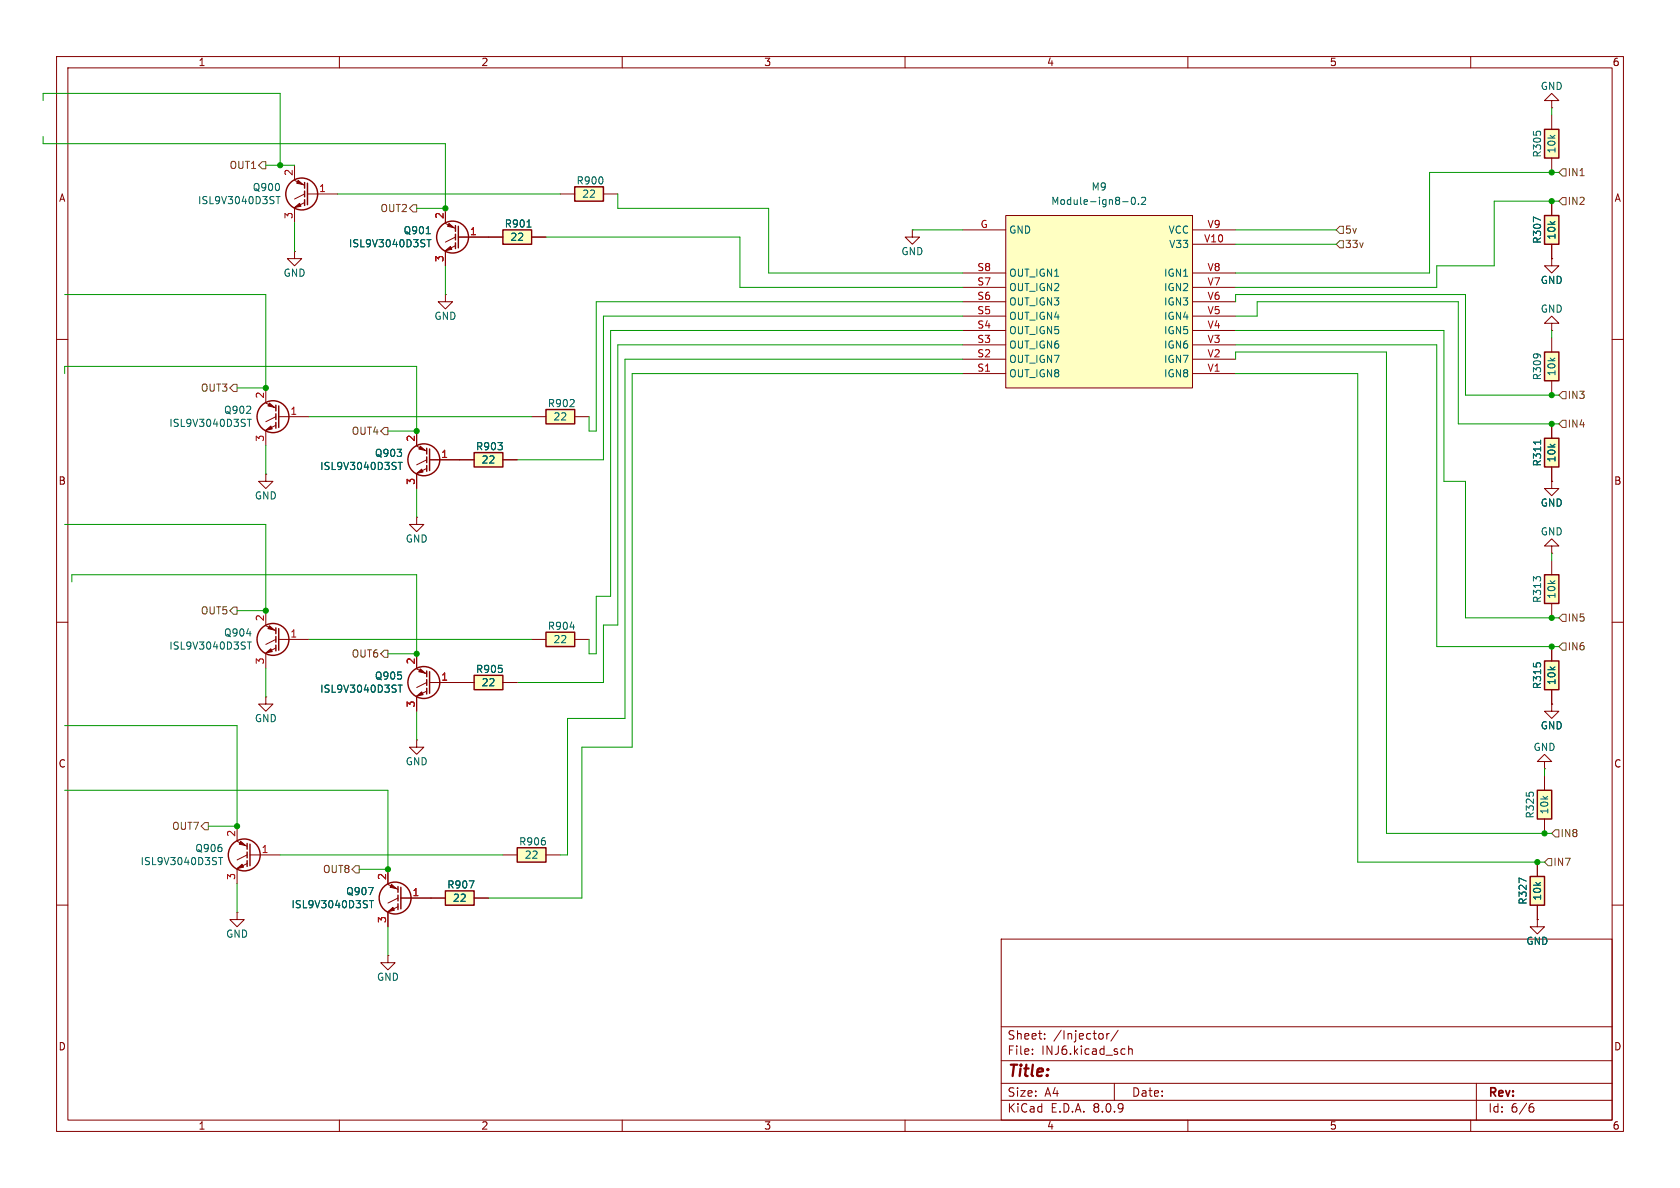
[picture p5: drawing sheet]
<svg xmlns="http://www.w3.org/2000/svg" width="297mm" height="210mm" viewBox="0 0 297 210" stroke-linecap="round" stroke-linejoin="round" font-family="sans-serif">
<g fill="none" stroke="#840000" stroke-width=".18">
<path d="M10 10h277v190h-277zM12 12h273v186h-273zM60 10v2M110 10v2M160 10v2M210 10v2M260 10v2M10 60h2M285 60h2M10 110h2M285 110h2M274.3 124.5v1.2h1.3l-1.3 1.3-1.3-1.3h1.3"/>
<path d="M274.3 124.5h.1M10 160h2M177 166h108v32h-108zM285 160h2M60 198v2M110 198v2M160 198v2M177 194.5h108M177 191.5h108M177 187.5h108M177 181.5h108M182.5 186.3v.1"/>
<path d="M182.5 185.5v.1M184.7 183.6v.1M184.7 182.8v.1M195 182.8v.8M195.7 182.7v1M196.1 182.7l-.3 .1-.1 .2M197 191.5v3M197.7 182.1l-1.3 2M198.7 185.4l.2 .1M198.9 186.3l-.2 .1M199.5 184.9v1.5M199.5 185.5l.2-.1 .4 .1 .1 .9"/>
<path d="M210 198v2M260 198v2M261 191.5v6.5M270.6 195.7h.4l.2 .3-.1 .5-.5 .1M271 195.1l-.4 .1"/>
</g>
<path d="M273 62.2h2.6v5.1h-2.6z" fill="#ffffc2"/>
<path d="M273 62.2h2.6v5.1h-2.6z" fill="none" stroke="#840000" stroke-width=".25"/>
<path d="M274.3 59.7v2.5M274.3 67.3v2.6M73.7 91.4v1.3h1.2l-1.2 1.3-1.3-1.3h1.3M73.7 91.4h.1M41.9 161.3v1.3h1.3l-1.3 1.2-1.3-1.2h1.3M41.9 161.3h.1M68.6 168.9v1.3h1.2l-1.2 1.3-1.3-1.3h1.3M68.6 168.9h.1" fill="none" stroke="#840000" stroke-width=".18"/>
<path d="M270.5 154.9h2.5v5.1h-2.5z" fill="#ffffc2"/>
<path d="M270.5 154.9h2.5v5.1h-2.5z" fill="none" stroke="#840000" stroke-width=".25"/>
<path d="M271.8 152.4v2.5M271.8 162.6v1.2h1.2l-1.2 1.3-1.3-1.3h1.3M271.8 162.6h.1M271.8 160v2.6" fill="none" stroke="#840000" stroke-width=".18"/>
<path d="M269.8 155.8l-1.3-.6v.9" fill="none" stroke="#006464" stroke-width=".18"/>
<path d="M271.8 139.7h2.5v5.1h-2.5z" fill="#ffffc2"/>
<path d="M271.8 139.7h2.5v5.1h-2.5z" fill="none" stroke="#840000" stroke-width=".25"/>
<path d="M273 137.2v2.5M273 144.8v2.5" fill="none" stroke="#840000" stroke-width=".18"/>
<path d="M273 116.8h2.6v5.1h-2.6z" fill="#ffffc2"/>
<path d="M273 116.8h2.6v5.1h-2.6z" fill="none" stroke="#840000" stroke-width=".25"/>
<path d="M274.3 17.8h-1.3l1.3-1.3 1.3 1.3h-1.3v1.3M274.3 19.1h.1M52.1 44.5v1.2h1.2l-1.2 1.3-1.3-1.3h1.3M52.1 44.5h.1M274.3 114.3v2.5M273 134.6h-1.2l1.2-1.2 1.3 1.2h-1.3v1.3M273 135.9h.1M274.3 121.9v2.6" fill="none" stroke="#840000" stroke-width=".18"/>
<path d="M273 22.9h2.6v5h-2.6z" fill="#ffffc2"/>
<path d="M273 22.9h2.6v5h-2.6z" fill="none" stroke="#840000" stroke-width=".25"/>
<path d="M274.3 20.3v2.6M274.3 27.9v2.6" fill="none" stroke="#840000" stroke-width=".18"/>
<path d="M177.8 38.1h33v30.5h-33z" fill="#ffffc2"/>
<g fill="none" stroke="#840000" stroke-width=".18">
<path d="M177.8 38.1h33v30.5h-33zM170.2 40.6h7.6M170.2 58.4h7.6M170.2 55.9h7.6M170.2 53.3h7.6M170.2 50.8h7.6M170.2 48.3h7.6M210.8 40.6h7.6M210.8 58.4h7.6M210.8 55.9h7.6M210.8 53.3h7.6M210.8 50.8h7.6"/>
<path d="M210.8 48.3h7.6M210.8 43.2h7.6M170.2 66h7.6M170.2 63.5h7.6M170.2 61h7.6M210.8 66h7.6M210.8 63.5h7.6M210.8 61h7.6"/>
</g>
<path d="M198.5 35.7h1M200.2 34.9h.1a.68 .68 0 0 1 .4 .6 .68 .68 0 0 1-.4 .6 .84 .84 0 0 1-.1-1.2zM201.3 36v.1M201.8 35l.5-.1 .2 .3-.8 .9h.8" fill="none" stroke="#006464" stroke-width=".18"/>
<path d="M83.8 119.4h5.1v2.5h-5.1z" fill="#ffffc2"/>
<g fill="none" stroke="#840000" stroke-width=".25">
<path d="M75.4 118.6v1M75.9 118.7v3.9M83.8 119.4h5.1v2.5h-5.1zM75.4 120.1v1.1M75.4 121.7v1"/>
<circle cx="74.9" cy="120.6" r="2.82"/>
</g>
<path d="M73.7 118.2l1.7 .9M73.7 115.6v2.5M73.7 130.8v1.3h1.2l-1.2 1.3-1.3-1.3h1.3M73.7 130.8h.1M73.7 123.2v2.5M75.4 122.2l-1.7 .9M75.4 120.7l-1.7 .8M75.9 120.7h7.9M88.9 120.7h2.5" fill="none" stroke="#840000" stroke-width=".18"/>
<g fill="#840000" stroke="#840000" stroke-width=".18">
<path d="M73.7 123.1l.8-.8 .3 .5z"/>
<path d="M74.3 118.2l.9 .8-1.2-.3z"/>
</g>
<path d="M70.4 121.1h.7M70.8 121.1v1.3" fill="none" stroke="#006464" stroke-width=".18"/>
<path d="M96.5 111.8h5.1v2.5h-5.1z" fill="#ffffc2"/>
<path d="M96.5 111.8h5.1v2.5h-5.1z" fill="none" stroke="#840000" stroke-width=".25"/>
<path d="M94 113h2.5M101.6 113h2.5" fill="none" stroke="#840000" stroke-width=".18"/>
<path d="M100.8 110.8h.8" fill="none" stroke="#006464" stroke-width=".18"/>
<path d="M101.6 33h5.1v2.6h-5.1z" fill="#ffffc2"/>
<path d="M101.6 33h5.1v2.6h-5.1z" fill="none" stroke="#840000" stroke-width=".25"/>
<path d="M99.1 34.3h2.5M106.7 34.3h2.5M161.3 40.6v1.3h-1.3l1.3 1.3 1.3-1.3h-1.3M161.3 40.6h.1" fill="none" stroke="#840000" stroke-width=".18"/>
<path d="M96.5 72.4h5.1v2.5h-5.1z" fill="#ffffc2"/>
<g fill="none" stroke="#840000" stroke-width=".25">
<path d="M96.5 72.4h5.1v2.5h-5.1zM43.7 149.1v1M43.7 150.6v1M43.7 152.1v1.1M44.2 149.2v3.8"/>
<circle cx="43.2" cy="151.1" r="2.82"/>
</g>
<path d="M94 73.7h2.5M101.6 73.7h2.5M41.9 148.7l1.8 .9M41.9 146.1v2.5M41.9 153.7v2.5M43.7 152.7l-1.8 .8M43.7 151.1l-1.8 .9M44.2 151.1h5.3" fill="none" stroke="#840000" stroke-width=".18"/>
<g fill="#840000" stroke="#840000" stroke-width=".18">
<path d="M41.9 153.5l.9-.7 .3 .5z"/>
<path d="M42.5 148.7l.9 .8-1.1-.3z"/>
</g>
<path d="M38.6 151.6h.8M39 151.6v1.3" fill="none" stroke="#006464" stroke-width=".18"/>
<path d="M78.7 157.5h5.1v2.5h-5.1z" fill="#ffffc2"/>
<g fill="none" stroke="#840000" stroke-width=".25">
<path d="M75.4 79.2v1.1M75.9 79.4v3.8M75.4 80.8v1M75.4 82.3v1M78.7 157.5h5.1v2.5h-5.1z"/>
<circle cx="74.9" cy="81.3" r="2.82"/>
</g>
<path d="M73.7 78.9l1.7 .9M73.7 76.2v2.5M73.7 83.8v2.6M75.4 82.8l-1.7 .9M75.4 81.3l-1.7 .9M75.9 81.3h5.4M76.2 158.8h2.5M83.8 158.8h2.6" fill="none" stroke="#840000" stroke-width=".18"/>
<path d="M70.4 81.7h.7M70.8 81.7v1.3M82.9 155.7h.9l-.6 1.3" fill="none" stroke="#006464" stroke-width=".18"/>
<g fill="#840000" stroke="#840000" stroke-width=".18">
<path d="M73.7 83.7l.8-.8 .3 .5z"/>
<path d="M74.3 78.9l.9 .7-1.2-.2z"/>
</g>
<path d="M83.8 80h5.1v2.6h-5.1z" fill="#ffffc2"/>
<path d="M83.8 80h5.1v2.6h-5.1z" fill="none" stroke="#840000" stroke-width=".25"/>
<path d="M274.3 45.7v1.3h1.3l-1.3 1.3-1.3-1.3h1.3M274.3 45.7h.1M81.3 81.3h2.5M88.9 81.3h2.5" fill="none" stroke="#840000" stroke-width=".18"/>
<path d="M273 101.6h2.6v5.1h-2.6z" fill="#ffffc2"/>
<g fill="none" stroke="#840000" stroke-width=".25">
<path d="M53.8 32.3v1M53.8 33.8v1M53.8 35.3v1M54.4 32.4v3.8M273 101.6h2.6v5.1h-2.6z"/>
<circle cx="53.3" cy="34.3" r="2.82"/>
</g>
<path d="M52.1 31.9l1.7 .9M52.1 29.2v2.6M52.1 36.8v2.6M53.8 35.8l-1.7 .9M53.8 34.3l-1.7 .9M54.4 34.3h5.3M274.3 85.1v1.3h1.3l-1.3 1.2-1.3-1.2h1.3M274.3 85.1h.1M274.3 96.5h-1.3l1.3-1.2 1.3 1.2h-1.3v1.3M274.3 97.8h.1M274.3 99.1v2.5M274.3 106.7v2.5" fill="none" stroke="#840000" stroke-width=".18"/>
<g fill="#840000" stroke="#840000" stroke-width=".18">
<path d="M52.1 36.7l.9-.8 .2 .5z"/>
<path d="M52.7 31.9l.9 .7-1.1-.2z"/>
</g>
<path d="M48.8 34.7h.7M49.2 34.7v1.3" fill="none" stroke="#006464" stroke-width=".18"/>
<path d="M273 77.5h2.6v5.1h-2.6z" fill="#ffffc2"/>
<path d="M273 77.5h2.6v5.1h-2.6z" fill="none" stroke="#840000" stroke-width=".25"/>
<path d="M274.3 74.9v2.6M274.3 82.6v2.5" fill="none" stroke="#840000" stroke-width=".18"/>
<path d="M272.4 77.8v.7" fill="none" stroke="#006464" stroke-width=".18"/>
<path d="M273 38.1h2.6v5.1h-2.6z" fill="#ffffc2"/>
<g fill="none" stroke="#840000" stroke-width=".25">
<path d="M273 38.1h2.6v5.1h-2.6zM48.8 71.6v1M48.8 73.2v1M48.8 74.7v1M49.3 71.8v3.8M70.4 156.7v1M70.4 158.2v1.1M70.4 159.8v1M70.9 156.8v3.9"/>
<circle cx="48.3" cy="73.7" r="2.82"/>
<circle cx="69.8" cy="158.7" r="2.82"/>
</g>
<g fill="none" stroke="#840000" stroke-width=".18">
<path d="M274.3 35.6v2.5M274.3 43.2v2.5M47 71.2l1.8 .9M47 68.6v2.5M47 76.2v2.5M48.8 75.2l-1.8 .9M48.8 73.7l-1.8 .8M49.3 73.7h5.3M47 83.8v1.3h1.3l-1.3 1.3-1.3-1.3h1.3M47 83.8h.1M68.6 156.3l1.8 .9M68.6 153.7v2.5"/>
<path d="M70.4 158.8l-1.8 .8M70.9 158.8h5.3M68.6 161.3v2.5M70.4 160.3l-1.8 .9"/>
</g>
<path d="M272.4 38.9l-1.3-.5v.8M43.7 74.1h.7M44.1 74.1v1.3M65.3 159.2h.7M65.7 159.2v1.3" fill="none" stroke="#006464" stroke-width=".18"/>
<g fill="#840000" stroke="#840000" stroke-width=".18">
<path d="M68.6 161.2l.9-.8 .2 .5z"/>
<path d="M69.2 156.3l.9 .8-1.1-.3z"/>
<path d="M47 76.1l.9-.8 .2 .5z"/>
<path d="M47.6 71.2l.9 .8-1.1-.2z"/>
</g>
<path d="M88.9 40.6h5.1v2.6h-5.1z" fill="#ffffc2"/>
<path d="M88.9 40.6h5.1v2.6h-5.1z" fill="none" stroke="#840000" stroke-width=".25"/>
<path d="M78.7 52.1v1.2h1.3l-1.3 1.3-1.2-1.3h1.2M78.7 52.1h.1M86.4 41.9h2.5M94 41.9h2.5" fill="none" stroke="#840000" stroke-width=".18"/>
<path d="M93.2 40.1h.7" fill="none" stroke="#006464" stroke-width=".18"/>
<path d="M91.4 149.9h5.1v2.5h-5.1z" fill="#ffffc2"/>
<g fill="none" stroke="#840000" stroke-width=".25">
<path d="M80.5 39.9v1M80.5 41.4v1M80.5 42.9v1M81 40v3.8M48.8 111v1M48.8 112.5v1M48.8 114v1.1M49.3 111.1v3.8M91.4 149.9h5.1v2.5h-5.1z"/>
<circle cx="80" cy="41.9" r="2.82"/>
<circle cx="48.3" cy="113" r="2.82"/>
</g>
<g fill="none" stroke="#840000" stroke-width=".18">
<path d="M78.7 39.5l1.8 .9M78.7 36.8v2.6M274.3 35.6v2.5M78.7 44.5v2.5M80.5 43.4l-1.8 .9M80.5 41.9l-1.8 .9M81 41.9h7.9M94 41.9h2.5M274.3 57.2h-1.3l1.3-1.3 1.3 1.3h-1.3v1.2M274.3 58.4h.1M274.3 45.7h.1M274.3 43.2v2.5"/>
<path d="M73.7 76.2v2.5M274.3 74.9v2.6M73.7 83.8v2.6M75.9 81.3h7.9M88.9 81.3h2.5M274.3 85.1h.1M274.3 82.6v2.5M47 110.6l1.8 .9M47 108v2.5M47 115.6v2.5M48.8 114.6l-1.8 .8M48.8 113l-1.8 .9"/>
<path d="M49.3 113h5.3M73.7 115.6v2.5M274.3 114.3v2.5M47 123.2v1.3h1.3l-1.3 1.2-1.3-1.2h1.3M47 123.2h.1M73.7 123.2v2.5M75.9 120.7h7.9M88.9 120.7h2.5M274.3 124.5h.1M274.3 121.9v2.6M68.6 153.7v2.5M70.9 158.8h7.8"/>
<path d="M83.8 158.8h2.6M88.9 151.1h2.5M96.5 151.1h2.6M271.8 152.4v2.5M68.6 161.3v2.5M271.8 162.6h.1M271.8 160v2.6"/>
</g>
<g fill="#840000" stroke="#840000" stroke-width=".18">
<path d="M78.7 44.3l.9-.7 .3 .5z"/>
<path d="M79.4 39.5l.9 .8-1.2-.3z"/>
<path d="M47 115.4l.9-.7 .2 .5z"/>
<path d="M47.6 110.6l.9 .8-1.1-.3z"/>
</g>
<g fill="none" stroke="#006464" stroke-width=".18">
<path d="M272.4 38.9l-1.3-.5v.8M75.3 41.3h.8M75.5 42.4h.7M75.8 42.4v1.2M93.2 40.1h.7M272.4 77.8v.7M70.4 81.7h.7M70.8 81.7v1.3M43.7 113.5h.7M44.1 113.5v1.3M70.4 121.1h.7M70.8 121.1v1.3"/>
<path d="M65.3 159.2h.7M65.7 159.2v1.3M82.9 155.7h.9l-.6 1.3M269.8 155.8l-1.3-.6v.9"/>
</g>
<g fill="none" stroke="#725600" stroke-width=".18">
<path d="M46.4 28.6h.6v1.2h-.6l-.7-.6zM73 36.2h.7v1.3h-.7l-.6-.7zM276.2 29.8h.7v1.3h-.7l-.6-.6zM276.2 34.9h.7v1.3h-.7l-.6-.6zM236.2 40.6l.7-.6h.6v1.3h-.6zM236.9 42.5h.6v1.3h-.6l-.7-.6zM41.3 67.9h.6v1.3h-.6l-.7-.6zM67.3 76.2l.6-.6h.7v1.2h-.7zM276.2 74.3h.7v1.3h-.7l-.6-.7zM276.2 69.2h.7v1.3h-.7l-.6-.6zM41.3 107.3h.6v1.3h-.6l-.7-.6zM67.3 115.6l.6-.7h.7v1.3h-.7z"/>
<path d="M276.2 108.6h.7v1.3h-.7l-.6-.7zM276.2 113.7h.7v1.2h-.7l-.6-.6zM36.2 145.4h.6v1.3h-.6l-.6-.6zM62.9 153h.6v1.3h-.6l-.7-.6zM273.7 151.8h.6v1.2h-.6l-.7-.6zM275 146.7h.6v1.3h-.6l-.7-.7z"/>
</g>
<g fill="none" stroke="#009600" stroke-width=".18">
<path d="M7.6 17.8v-1.3h41.9v12.7M274.3 19.1v1.2M7.6 24.1v1.3h71.1v11.4h-5M47 29.2h5.1M52.1 39.4v5.1M59.7 34.3h39.4M109.2 34.3v2.5h26.7v11.5h34.3M275.6 35.6h-11.4v11.4h-10.2v3.8h-35.6M275.6 30.5h-22.9v17.8h-34.3M11.4 52.1h35.6v16.5h-5.1M78.7 47v5.1M96.5 41.9h34.3v8.9h39.4"/>
<path d="M161.3 40.6h8.9M170.2 55.9h-63.5v25.4h-15.3M170.2 53.3h-64.8v22.9h-1.3v-2.5M170.2 58.4h-62.3v47h-2.5v10.2h-1.3v-2.6M218.4 53.3v-1.2h40.7v17.8h16.5M218.4 55.9h3.8v-2.6h35.6v21.6h17.8M218.4 43.2h17.8M218.4 40.6h17.8M218.4 58.4h36.9v26.7h3.8v24.1h16.5M274.3 58.4v1.3M11.4 66v-1.2h62.3v11.4h-5.1M47 78.7v5.1"/>
<path d="M54.6 73.7h39.4M170.2 66h-58.4v66.1h-8.9v26.7h-16.5M170.2 61h-61v49.5h-2.5v10.2h-15.3M170.2 63.5h-59.7v63.5h-10.2v24.1h-1.2M218.4 63.5v-1.3h26.7v85.1h29.2M218.4 61h35.6v53.3h21.6M218.4 66h21.6v86.4h33M11.4 92.7h35.6v15.3h-5.1M73.7 86.4v5M274.3 97.8v1.3M12.7 102.9v-1.3h61v14h-5.1M47 118.1v5.1"/>
<path d="M54.6 113h39.4M11.4 128.3h30.5v17.8h-5.1M11.4 139.7h57.2v14h-5.1M73.7 125.7v5.1M273 135.9v1.3M41.9 156.2v5.1M49.5 151.1h39.4M68.6 163.8v5.1"/>
</g>
<g fill="#009600" stroke="#009600" stroke-width=".18">
<circle cx="274.3" cy="109.2" r=".46"/>
<circle cx="274.3" cy="114.3" r=".46"/>
<circle cx="273" cy="147.3" r=".46"/>
<circle cx="274.3" cy="74.9" r=".46"/>
<circle cx="271.8" cy="152.4" r=".46"/>
<circle cx="73.7" cy="115.6" r=".46"/>
<circle cx="41.9" cy="146.1" r=".46"/>
<circle cx="68.6" cy="153.7" r=".46"/>
<circle cx="274.3" cy="69.9" r=".46"/>
<circle cx="274.3" cy="30.5" r=".46"/>
<circle cx="274.3" cy="35.6" r=".46"/>
<circle cx="73.7" cy="76.2" r=".46"/>
<circle cx="47" cy="68.6" r=".46"/>
<circle cx="47" cy="108" r=".46"/>
<circle cx="49.5" cy="29.2" r=".46"/>
<circle cx="78.7" cy="36.8" r=".46"/>
</g>
<text font-size="2.8" fill="#840000" x="178" y="190.9">Title:</text>
<g font-size="2.1" fill="#840000">
<text x="178" y="184">Sheet:</text>
<text x="186.2" y="184">/Injector/</text>
<text x="178" y="186.7">File:</text>
<text x="184.1" y="186.7">INJ6.kicad_sch</text>
<text x="178" y="196.9">KiCad</text>
<text x="178" y="194.1">Size:</text>
<text x="184.7" y="194.1">A4</text>
<text x="185.7" y="196.9">E.D.A.</text>
<text x="193.3" y="196.9">8.0.9</text>
<text x="200" y="194.1">Date:</text>
<text x="263" y="194.3">Rev:</text>
<text x="263" y="196.9">Id:</text>
<text x="267.1" y="196.9">6/6</text>
</g>
<g font-size="1.8" fill="#840000">
<text x="35" y="11.9">1</text>
<text x="85" y="11.9">2</text>
<text x="135" y="11.9">3</text>
<text x="185" y="11.9">4</text>
<text x="235" y="11.9">5</text>
<text x="285" y="11.9">6</text>
<text x="10.3" y="35.9">A</text>
<text x="285.3" y="35.9">A</text>
<text x="10.3" y="85.9">B</text>
<text x="285.3" y="85.9">B</text>
<text x="10.3" y="135.9">C</text>
<text x="285.3" y="135.9">C</text>
<text x="10.3" y="185.9">D</text>
<text x="285.3" y="185.9">D</text>
<text x="35" y="199.9">1</text>
<text x="85" y="199.9">2</text>
<text x="135" y="199.9">3</text>
<text x="185" y="199.9">4</text>
<text x="235" y="199.9">5</text>
<text x="285" y="199.9">6</text>
</g>
<g font-size="1.8" fill="#006464">
<text x="272.3" y="16.1">GND</text>
<text x="272.6" y="28" transform="rotate(-90 272.6 28)">R305</text>
<text x="275.2" y="27.2" transform="rotate(-90 275.2 27.2)">10k</text>
<text x="44.6" y="34">Q900</text>
<text x="101.8" y="32.8">R900</text>
<text x="102.8" y="35.2">22</text>
<text x="192.9" y="33.9">M9</text>
<text x="34.9" y="36.3">ISL9V3040D3ST</text>
<text x="71.3" y="41.6">Q901</text>
<text x="89.1" y="40.4">R901</text>
<text x="178.3" y="41.5">GND</text>
<text x="185.7" y="36.4">Module-ign8-0.2</text>
<text x="206.5" y="41.5">VCC</text>
<text x="61.6" y="43.9">ISL9V3040D3ST</text>
<text x="90.1" y="42.8">22</text>
<text x="159.3" y="45.3">GND</text>
<text x="206.6" y="44">V33</text>
<text x="272.6" y="43.2" transform="rotate(-90 272.6 43.2)">R307</text>
<text x="275.2" y="42.5" transform="rotate(-90 275.2 42.5)">10k</text>
<text x="50" y="49.1">GND</text>
<text x="178.3" y="51.7">OUT_IGN2</text>
<text x="178.3" y="49.1">OUT_IGN1</text>
<text x="205.7" y="51.7">IGN2</text>
<text x="205.7" y="49.1">IGN1</text>
<text x="272.3" y="50.4">GND</text>
<text x="76.7" y="56.7">GND</text>
<text x="178.3" y="59.3">OUT_IGN5</text>
<text x="178.3" y="56.7">OUT_IGN4</text>
<text x="178.3" y="54.2">OUT_IGN3</text>
<text x="205.7" y="59.3">IGN5</text>
<text x="205.7" y="56.7">IGN4</text>
<text x="205.7" y="54.2">IGN3</text>
<text x="272.3" y="55.5">GND</text>
<text x="178.3" y="64.4">OUT_IGN7</text>
<text x="178.3" y="61.8">OUT_IGN6</text>
<text x="205.7" y="64.4">IGN7</text>
<text x="205.7" y="61.8">IGN6</text>
<text x="178.3" y="66.9">OUT_IGN8</text>
<text x="205.7" y="66.9">IGN8</text>
<text x="272.6" y="67.3" transform="rotate(-90 272.6 67.3)">R309</text>
<text x="275.2" y="66.6" transform="rotate(-90 275.2 66.6)">10k</text>
<text x="29.8" y="75.7">ISL9V3040D3ST</text>
<text x="39.5" y="73.4">Q902</text>
<text x="96.8" y="72.2">R902</text>
<text x="97.7" y="74.5">22</text>
<text x="56.5" y="83.3">ISL9V3040D3ST</text>
<text x="66.2" y="81">Q903</text>
<text x="84.1" y="79.8">R903</text>
<text x="85" y="82.1">22</text>
<text x="272.6" y="82.6" transform="rotate(-90 272.6 82.6)">R311</text>
<text x="275.2" y="81.8" transform="rotate(-90 275.2 81.8)">10k</text>
<text x="45" y="88.5">GND</text>
<text x="272.3" y="89.8">GND</text>
<text x="272.3" y="94.8">GND</text>
<text x="71.6" y="96.1">GND</text>
<text x="272.6" y="106.7" transform="rotate(-90 272.6 106.7)">R313</text>
<text x="275.2" y="106" transform="rotate(-90 275.2 106)">10k</text>
<text x="39.5" y="112.7">Q904</text>
<text x="96.8" y="111.5">R904</text>
<text x="97.7" y="113.9">22</text>
<text x="29.8" y="115">ISL9V3040D3ST</text>
<text x="84.1" y="119.2">R905</text>
<text x="56.5" y="122.7">ISL9V3040D3ST</text>
<text x="66.2" y="120.3">Q905</text>
<text x="85" y="121.5">22</text>
<text x="272.6" y="121.9" transform="rotate(-90 272.6 121.9)">R315</text>
<text x="275.2" y="121.2" transform="rotate(-90 275.2 121.2)">10k</text>
<text x="45" y="127.9">GND</text>
<text x="272.3" y="129.1">GND</text>
<text x="71.6" y="135.5">GND</text>
<text x="271" y="132.9">GND</text>
<text x="91.7" y="149.6">R906</text>
<text x="271.4" y="144.8" transform="rotate(-90 271.4 144.8)">R325</text>
<text x="273.9" y="144.1" transform="rotate(-90 273.9 144.1)">10k</text>
<text x="24.8" y="153.1">ISL9V3040D3ST</text>
<text x="34.4" y="150.8">Q906</text>
<text x="92.7" y="152">22</text>
<text x="51.4" y="160.8">ISL9V3040D3ST</text>
<text x="61.1" y="158.4">Q907</text>
<text x="79" y="157.3">R907</text>
<text x="80" y="159.6">22</text>
<text x="270.1" y="160" transform="rotate(-90 270.1 160)">R327</text>
<text x="272.6" y="159.3" transform="rotate(-90 272.6 159.3)">10k</text>
<text x="39.9" y="166">GND</text>
<text x="269.7" y="167.2">GND</text>
<text x="66.5" y="173.6">GND</text>
</g>
<g font-size="1.8" fill="#725600">
<text x="40.5" y="30.1">OUT1</text>
<text x="277.1" y="31.3">IN1</text>
<text x="67.2" y="37.7">OUT2</text>
<text x="237.7" y="41.5">5v</text>
<text x="277.1" y="36.4">IN2</text>
<text x="237.7" y="44">33v</text>
<text x="35.4" y="69.4">OUT3</text>
<text x="277.1" y="70.7">IN3</text>
<text x="62.1" y="77.1">OUT4</text>
<text x="277.1" y="75.8">IN4</text>
<text x="35.4" y="108.8">OUT5</text>
<text x="277.1" y="110.1">IN5</text>
<text x="62.1" y="116.4">OUT6</text>
<text x="277.1" y="115.2">IN6</text>
<text x="30.3" y="146.9">OUT7</text>
<text x="275.8" y="148.2">IN8</text>
<text x="57" y="154.5">OUT8</text>
<text x="274.5" y="153.3">IN7</text>
</g>
<g font-size="1.8" fill="#a90000">
<text x="51.8" y="31.2" transform="rotate(-90 51.8 31.2)">2</text>
<text x="56.3" y="34">1</text>
<text x="51.8" y="38.8" transform="rotate(-90 51.8 38.8)">3</text>
<text x="78.5" y="38.8" transform="rotate(-90 78.5 38.8)">2</text>
<text x="83" y="41.7">1</text>
<text x="173.3" y="40.4">G</text>
<text x="213.4" y="40.4">V9</text>
<text x="78.5" y="46.4" transform="rotate(-90 78.5 46.4)">3</text>
<text x="212.8" y="42.9">V10</text>
<text x="172.7" y="53.1">S6</text>
<text x="172.7" y="50.5">S7</text>
<text x="172.7" y="48">S8</text>
<text x="213.4" y="53.1">V6</text>
<text x="213.4" y="50.5">V7</text>
<text x="213.4" y="48">V8</text>
<text x="172.7" y="58.2">S4</text>
<text x="172.7" y="55.6">S5</text>
<text x="213.4" y="58.2">V4</text>
<text x="213.4" y="55.6">V5</text>
<text x="172.7" y="65.8">S1</text>
<text x="172.7" y="63.2">S2</text>
<text x="172.7" y="60.7">S3</text>
<text x="213.4" y="65.8">V1</text>
<text x="213.4" y="63.2">V2</text>
<text x="213.4" y="60.7">V3</text>
<text x="46.7" y="70.6" transform="rotate(-90 46.7 70.6)">2</text>
<text x="51.2" y="73.4">1</text>
<text x="46.7" y="78.2" transform="rotate(-90 46.7 78.2)">3</text>
<text x="73.4" y="78.2" transform="rotate(-90 73.4 78.2)">2</text>
<text x="77.9" y="81">1</text>
<text x="73.4" y="85.8" transform="rotate(-90 73.4 85.8)">3</text>
<text x="46.7" y="109.9" transform="rotate(-90 46.7 109.9)">2</text>
<text x="51.2" y="112.8">1</text>
<text x="46.7" y="117.5" transform="rotate(-90 46.7 117.5)">3</text>
<text x="73.4" y="117.5" transform="rotate(-90 73.4 117.5)">2</text>
<text x="73.4" y="125.2" transform="rotate(-90 73.4 125.2)">3</text>
<text x="77.9" y="120.4">1</text>
<text x="41.7" y="148" transform="rotate(-90 41.7 148)">2</text>
<text x="41.7" y="155.6" transform="rotate(-90 41.7 155.6)">3</text>
<text x="46.2" y="150.9">1</text>
<text x="68.3" y="155.6" transform="rotate(-90 68.3 155.6)">2</text>
<text x="72.8" y="158.5">1</text>
<text x="68.3" y="163.3" transform="rotate(-90 68.3 163.3)">3</text>
</g>
</svg>
